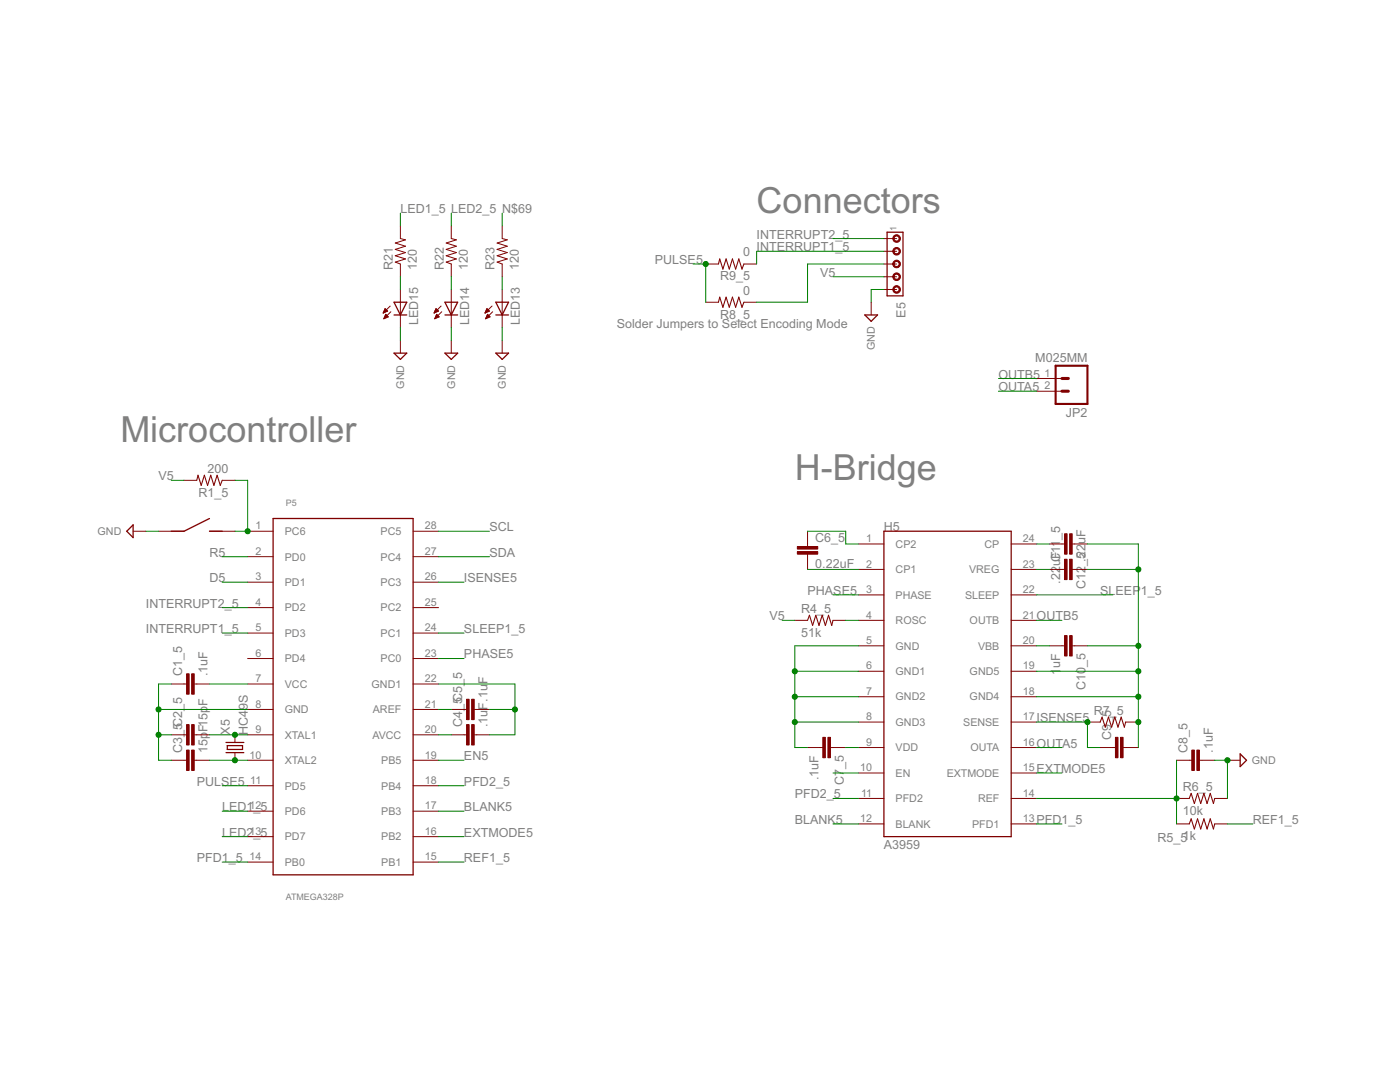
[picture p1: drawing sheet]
<svg xmlns="http://www.w3.org/2000/svg" width="279mm" height="216mm" viewBox="0 0 279 216" stroke-linecap="round" stroke-linejoin="round" font-family="sans-serif">
<g fill="none" stroke="#800000" stroke-width=".2">
<path d="M79.9 45.1v2.5l1 .3-2 .6 2 .6-2 .7 2 .6-2 .6 2 .7-2 .6 1 .4v2.5M79.9 57.8v7.6M90.1 45.1v2.5l1 .3-2.1 .6 2.1 .6-2.1 .7 2.1 .6-2.1 .6 2.1 .7-2.1 .6 1.1 .4v2.5M90.1 57.8v7.6M100.2 45.1v2.5l1 .3-2 .6 2 .6-2 .7 2 .6-2 .6 2 .7-2 .6 1 .4v2.5M100.2 57.8v7.6M140.8 52.7h2.6M148.5 52.7h2.5M176.4 47.6h2.5M176.4 50.1h2.5M176.4 52.7h2.5M176.4 55.2h2.5"/>
<path d="M176.4 57.8h2.5M76.5 62.4h.1M76.5 62.3h.4M76.6 62.2h.5M76.6 62h.7M76.6 63.5h.2M76.7 63.4h.4M76.7 61.9h.5M76.8 61.8h.3M76.8 63.2h.6M76.8 61.7h.2M76.8 63.1h.6"/>
<path d="M76.9 63h.4M76.9 61.6l.5 .5-.9 .4zM76.9 62.9h.3M77 62.8h.1M77 62.7l.5 .5-.9 .4zM77.9 61.1l-1.4 1.4M78 62.2l-1.4 1.4M79.9 67.9v2.6M86.7 62.4h.1M86.7 62.3h.3M86.8 62.2h.5M86.8 62h.7"/>
<path d="M86.8 63.5h.2M86.8 61.9h.6M86.8 63.4h.5M86.9 61.8h.3M86.9 63.2h.7M87 61.7h.1M87 63.1h.6M87 63h.4M87 61.6l.5 .5-.9 .4zM87.1 62.9h.2M87.1 62.8h.1M87.1 62.7l.6 .5-.9 .4z"/>
<path d="M88 61.1l-1.4 1.4M88.2 62.2l-1.4 1.4M90.1 67.9v2.6M96.8 62.4h.1M96.9 62.3h.3M96.9 62.2h.6M97 62h.6M97 63.5h.2M97 61.9h.5M97 63.4h.4M97.1 61.8h.3M97.1 63.2h.6"/>
<path d="M97.1 61.7h.2M97.1 63.1h.6M97.2 61.6l.5 .5-.9 .4zM97.2 63h.4M97.2 62.9h.3M97.3 62.8h.1M97.3 62.7l.5 .5-.9 .4zM98.2 61.1l-1.4 1.4M98.3 62.2l-1.4 1.4M100.2 67.9v2.6M140.8 60.3h2.6M148.5 60.3h2.5"/>
<path d="M173.9 60.3v2.5M206.9 75.5h5M206.9 78.1h5M36.7 95.8h2.6M44.3 95.8h2.6M26.6 106h2.5M31.6 106h5.1M41.8 106h5.1M49.4 106h5.1M49.4 111.1h5.1M49.4 116.2h5.1M82.4 106h5.1"/>
<path d="M82.4 111.1h5.1M82.4 116.2h5.1M161.2 106v3.1M161.2 110.6v3M171.3 118.7h5.1M171.3 113.6h5.1M171.3 108.5h5.1M201.8 118.7h5.1M201.8 113.6h5.1M201.8 108.5h5.1M209.4 113.6h3M209.4 108.5h3"/>
<path d="M214 113.6h3M214 108.5h3M34.2 136.5h3M38.8 136.5h3M49.4 121.2h5.1M49.4 126.3h5.1M49.4 131.4h5.1M49.4 136.5h5.1M82.4 121.2h5.1M82.4 126.3h5.1M82.4 131.4h5.1M82.4 136.5h5.1"/>
<path d="M158.6 123.8h2.6M166.2 123.8h2.6M171.3 139h5.1M171.3 133.9h5.1M171.3 128.9h5.1M171.3 123.8h5.1M201.8 139h5.1M201.8 133.9h5.1M201.8 128.9h5.1M201.8 123.8h5.1M209.4 128.9h3M214 128.9h3"/>
<path d="M34.2 146.6h3M34.2 151.7h3M38.8 146.6h3M38.8 151.7h3M46.9 146.6v1.5M46.9 150.2v1.5M49.4 141.6h5.1M49.4 146.6h5.1M49.4 151.7h5.1M49.4 156.8h5.1M82.4 141.6h5.1M82.4 146.6h5.1"/>
<path d="M82.4 151.7h5.1M82.4 156.8h5.1M90.1 141.6h3M90.1 146.6h3M94.6 141.6h3.1M94.6 146.6h3.1M161.2 149.2h3M165.7 149.2h3.1M171.3 144.1h5.1M171.3 149.2h5.1M171.3 154.2h5.1M171.3 159.3h5.1"/>
<path d="M201.8 144.1h5.1M201.8 149.2h5.1M201.8 154.2h5.1M201.8 159.3h5.1M217 144.1h2.6M219.6 149.2h3M224.1 149.2h3.1M224.6 144.1h2.6M234.8 151.7h3M234.8 159.3h2.5M239.4 151.7h3M242.4 159.3h2.6"/>
<path d="M245 151.7h2.5M49.4 161.9h5.1M49.4 166.9h5.1M49.4 172h5.1M82.4 161.9h5.1M82.4 166.9h5.1M82.4 172h5.1M171.3 164.4h5.1M201.8 164.4h5.1M234.8 164.4h2.5M242.4 164.4h2.6"/>
</g>
<g fill="none" stroke="#800000" stroke-width=".25">
<path d="M177 46.3h3.2v12.7h-3.2zM78.6 62.8h2.6M78.6 60.3h2.6l-1.3 2.5zM78.6 70.5h2.6l-1.3 1.2zM88.8 62.8h2.5M88.8 60.3h2.5l-1.2 2.5zM88.8 70.5h2.5l-1.2 1.2zM99 62.8h2.5M99 60.3h2.5l-1.3 2.5zM99 70.5h2.5l-1.3 1.2zM172.6 62.8h2.5l-1.2 1.3zM26.6 104.7v2.6l-1.3-1.3z"/>
<path d="M41.8 103.5l-5.1 2.5h-2.5M41.8 106h2.5M54.5 103.5h27.9v71.1h-27.9zM176.4 106h25.4v60.9h-25.4zM45.1 148.1h3.6M45.1 150.2h3.6M45.4 148.8h3v.7h-3zM247.5 150.4l1.3 1.3-1.3 1.3z"/>
</g>
<g fill="#800000" stroke="#800000" stroke-width=".2">
<path d="M38.2 144.6h.6v4.1h-.6z"/>
<path d="M37.2 144.6h.5v4.1h-.5z"/>
<path d="M38.2 149.7h.6v4h-.6z"/>
<path d="M37.2 149.7h.5v4h-.5z"/>
<path d="M38.2 134.5h.6v4h-.6z"/>
<path d="M37.2 134.5h.5v4h-.5z"/>
<path d="M94.1 139.5h.5v4.1h-.5z"/>
<path d="M93.1 139.5h.5v4.1h-.5z"/>
<path d="M94.1 144.6h.5v4.1h-.5z"/>
<path d="M93.1 144.6h.5v4.1h-.5z"/>
<path d="M159.1 110.1h4.1v.5h-4.1z"/>
<path d="M159.1 109.1h4.1v.5h-4.1z"/>
<path d="M223.6 147.1h.5v4.1h-.5z"/>
<path d="M222.6 147.1h.5v4.1h-.5z"/>
<path d="M164.2 147.1h.5v4.1h-.5z"/>
<path d="M165.2 147.1h.5v4.1h-.5z"/>
<path d="M212.4 126.8h.6v4.1h-.6z"/>
<path d="M213.5 126.8h.5v4.1h-.5z"/>
<path d="M212.4 106.5h.6v4.1h-.6z"/>
<path d="M213.5 106.5h.5v4.1h-.5z"/>
<path d="M213.5 111.6h.5v4.1h-.5z"/>
<path d="M212.4 111.6h.6v4.1h-.6z"/>
<path d="M238.9 149.7h.5v4h-.5z"/>
<path d="M237.8 149.7h.6v4h-.6z"/>
</g>
<path d="M143.4 52.7l.2-1 .7 2 .6-2 .6 2 .7-2 .6 2 .6-2 .7 2 .4-1M143.4 60.3l.2-1 .7 2 .6-2 .6 2 .7-2 .6 2 .6-2 .7 2 .4-1M39.3 95.8l.2-1 .7 2.1 .6-2.1 .6 2.1 .7-2.1 .6 2.1 .6-2.1 .7 2.1 .3-1.1M161.2 123.8l.3-1 .7 2 .6-2 .6 2 .7-2 .6 2 .7-2 .6 2 .2-1M219.6 144.1l.3-1 .7 2 .6-2 .6 2 .7-2 .6 2 .7-2 .6 2 .2-1M237.3 159.3l.4-1 .7 2 .6-2 .6 2 .7-2 .6 2 .6-2 .7 2 .2-1M237.3 164.4l.4-1 .7 2 .6-2 .6 2 .7-2 .6 2 .6-2 .7 2 .2-1" fill="none" stroke="#800000" stroke-width=".21"/>
<g fill="#800000" stroke="#800000" stroke-width=".2">
<path d="M178.4 47.1a.76 .76 0 0 1 1.2 .1 .76 .76 0 0 1-.4 1.1 .76 .76 0 0 1-1-.7h.2a.51 .51 0 0 1 .8-.4 .51 .51 0 0 1 .1 .8 .51 .51 0 0 1-.8-.2l-.1-.2h-.2z" fill-rule="evenodd"/>
<path d="M178.4 49.7a.76 .76 0 0 1 1.2 0 .76 .76 0 0 1-.4 1.2 .76 .76 0 0 1-1-.8h.2a.51 .51 0 0 1 .8-.4 .51 .51 0 0 1 .1 .9 .51 .51 0 0 1-.8-.3l-.1-.2h-.2z" fill-rule="evenodd"/>
<path d="M178.4 52.2a.76 .76 0 0 1 1.2 0 .76 .76 0 0 1-.4 1.2 .76 .76 0 0 1-1-.7h.2a.51 .51 0 0 1 .8-.4 .51 .51 0 0 1 .1 .8 .51 .51 0 0 1-.8-.2l-.1-.2h-.2z" fill-rule="evenodd"/>
<path d="M178.4 54.7a.76 .76 0 0 1 1.2 .1 .76 .76 0 0 1-.4 1.1 .76 .76 0 0 1-1-.7h.2a.51 .51 0 0 1 .8-.4 .51 .51 0 0 1 .1 .8 .51 .51 0 0 1-.8-.2l-.1-.2h-.2z" fill-rule="evenodd"/>
<path d="M178.4 57.3a.76 .76 0 0 1 1.2 0 .76 .76 0 0 1-.4 1.2 .76 .76 0 0 1-1-.7h.2a.51 .51 0 0 1 .8-.5 .51 .51 0 0 1 .1 .9 .51 .51 0 0 1-.8-.3l-.1-.1h-.2z" fill-rule="evenodd"/>
</g>
<path d="M210.7 73h6.3v7.6h-6.3z" fill="none" stroke="#800000" stroke-width=".42"/>
<path d="M211.9 78.1h1.3M211.9 75.5h1.3" fill="none" stroke="#800000" stroke-width=".61"/>
<g fill="none" stroke="#008000" stroke-width=".2">
<path d="M79.9 42.5v2.6M79.9 55.2v2.6M90.1 42.5v2.6M90.1 55.2v2.6M100.2 42.5v2.6M100.2 55.2v2.6M138.3 52.7h2.5v7.6M166.2 55.2h10.2M166.2 47.6h10.2M176.4 57.8h-2.5v2.5M176.4 52.7h-15.2v7.6h-10.2M176.4 50.1h-25.4v2.6"/>
<path d="M79.9 65.4v2.5M90.1 65.4v2.5M100.2 65.4v2.5M199.3 78.1h7.6M199.3 75.5h7.6M34.2 95.8h2.5M46.9 95.8h2.5v10.2h-2.5M29.1 106h2.5M44.3 116.2h5.1M44.3 111.1h5.1M87.5 106h10.2M87.5 116.2h5.1"/>
<path d="M87.5 111.1h10.2M161.2 106h7.6v2.5h2.5M161.2 113.6h10.1M166.2 118.7h5.1M206.9 108.5h2.5M206.9 113.6h2.5M206.9 118.7h15.2M217 108.5h10.2v40.7M217 113.6h10.2M34.2 136.5h-2.6v15.2h2.6M41.8 136.5h7.6M44.3 126.3h5.1"/>
<path d="M44.3 121.2h5.1M87.5 136.5h15.3v10.1h-5.1M87.5 126.3h5.1M87.5 131.4h5.1M156.1 123.8h2.5M158.6 133.9h12.7M158.6 139h12.7M168.8 123.8h2.5M171.3 128.9h-12.7v20.3h2.6M206.9 123.8h5M206.9 128.9h2.5M206.9 133.9h20.3"/>
<path d="M206.9 139h20.3M217 128.9h10.2M31.6 146.6h2.6M31.6 141.6h17.8M41.8 151.7h7.6M41.8 146.6h7.6M44.3 156.8h5.1M87.5 151.7h5.1M87.5 146.6h2.6M87.5 141.6h2.6M87.5 156.8h5.1M97.7 141.6h5.1"/>
<path d="M158.6 144.1h12.7M166.2 154.2h5.1M166.2 159.3h5.1M168.8 149.2h2.5M206.9 144.1h10.1v5.1h2.6M206.9 149.2h5M206.9 154.2h5M206.9 159.3h27.9M234.8 151.7v12.7M242.4 151.7h2.6v7.6M44.3 161.9h5.1M44.3 166.9h5.1"/>
<path d="M44.3 172h5.1M87.5 161.9h5.1M87.5 166.9h5.1M87.5 172h5.1M166.2 164.4h5.1M206.9 164.4h5M245 164.4h5"/>
</g>
<g fill="#008000" stroke="#008000" stroke-width=".2">
<circle cx="46.9" cy="151.7" r=".51"/>
<circle cx="46.9" cy="146.6" r=".51"/>
<circle cx="49.4" cy="106" r=".51"/>
<circle cx="217" cy="144.1" r=".51"/>
<circle cx="234.8" cy="159.3" r=".51"/>
<circle cx="102.8" cy="141.6" r=".51"/>
<circle cx="31.6" cy="146.6" r=".51"/>
<circle cx="31.6" cy="141.6" r=".51"/>
<circle cx="158.6" cy="133.9" r=".51"/>
<circle cx="158.6" cy="139" r=".51"/>
<circle cx="158.6" cy="144.1" r=".51"/>
<circle cx="227.2" cy="144.1" r=".51"/>
<circle cx="227.2" cy="139" r=".51"/>
<circle cx="227.2" cy="133.9" r=".51"/>
<circle cx="227.2" cy="128.9" r=".51"/>
<circle cx="227.2" cy="113.6" r=".51"/>
<circle cx="245" cy="151.7" r=".51"/>
<circle cx="140.8" cy="52.7" r=".51"/>
</g>
<g font-size="8" fill="#808080">
<text x="151" y="42.5">Connectors</text>
<text x="24" y="88.2">Microcontroller</text>
<text x="158.6" y="95.8">H-Bridge</text>
</g>
<g font-size="2.8" fill="#808080">
<text x="79.9" y="42.5">LED1_5 LED2_5 N$69</text>
<text x="151" y="47.6">INTERRUPT2_5</text>
<text x="78.4" y="53.9" transform="rotate(-90 78.4 53.9)">R21</text>
<text x="83.2" y="53.9" transform="rotate(-90 83.2 53.9)">120</text>
<text x="88.6" y="53.9" transform="rotate(-90 88.6 53.9)">R22</text>
<text x="93.4" y="53.9" transform="rotate(-90 93.4 53.9)">120</text>
<text x="98.7" y="53.9" transform="rotate(-90 98.7 53.9)">R23</text>
<text x="103.5" y="53.9" transform="rotate(-90 103.5 53.9)">120</text>
<text x="130.7" y="52.7">PULSE5</text>
<text x="148.3" y="51.2">0</text>
<text x="151" y="50.1">INTERRUPT1_5</text>
<text x="143.7" y="56">R9_5</text>
<text x="148.3" y="58.8">0</text>
<text x="163.7" y="55.2">V5</text>
<text x="83.5" y="64.9" transform="rotate(-90 83.5 64.9)">LED15</text>
<text x="93.6" y="64.9" transform="rotate(-90 93.6 64.9)">LED14</text>
<text x="103.8" y="64.9" transform="rotate(-90 103.8 64.9)">LED13</text>
<text x="123.1" y="65.4">Solder Jumpers to Select Encoding Mode</text>
<text x="143.7" y="63.6">R8_5</text>
<text x="180.7" y="63.4" transform="rotate(-90 180.7 63.4)">E5</text>
<text x="199.3" y="75.5">OUTB5</text>
<text x="206.6" y="72.2">M025MM</text>
<text x="199.3" y="78.1">OUTA5</text>
<text x="212.7" y="83.2">JP2</text>
<text x="31.7" y="95.8">V5</text>
<text x="41.4" y="94.3">200</text>
<text x="39.6" y="99.1">R1_5</text>
<text x="97.7" y="106">SCL</text>
<text x="176.4" y="106">H5</text>
<text x="211.6" y="107.7" transform="rotate(-90 211.6 107.7)">_5</text>
<text x="41.8" y="111.1">R5</text>
<text x="97.7" y="111.1">SDA</text>
<text x="162.7" y="113.2">0.22uF</text>
<text x="162.7" y="108.2">C6_5</text>
<text x="211.6" y="113" transform="rotate(-90 211.6 113)">uC11</text>
<text x="211.6" y="111.6" transform="rotate(-90 211.6 111.6)">F</text>
<text x="216.7" y="111.4" transform="rotate(-90 216.7 111.4)">22uF</text>
<text x="216.7" y="112.9" transform="rotate(-90 216.7 112.9)">_.5</text>
<text x="41.8" y="116.2">D5</text>
<text x="92.6" y="116.2">ISENSE5</text>
<text x="161.2" y="118.7">PHASE5</text>
<text x="211.6" y="116.5" transform="rotate(-90 211.6 116.5)">.22</text>
<text x="216.7" y="117.5" transform="rotate(-90 216.7 117.5)">C12</text>
<text x="219.6" y="118.7">SLEEP</text>
<text x="227.7" y="118.7">1_5</text>
<text x="29.1" y="121.2">INTERRUPT2_5</text>
<text x="153.5" y="123.8">V5</text>
<text x="159.9" y="122.3">R4_5</text>
<text x="206.9" y="123.8">OUTB5</text>
<text x="29.1" y="126.3">INTERRUPT1_5</text>
<text x="92.6" y="131.4">PHASE5</text>
<text x="92.6" y="126.3">SLEEP1_5</text>
<text x="159.9" y="127.1">51k</text>
<text x="36.3" y="135" transform="rotate(-90 36.3 135)">C1_5</text>
<text x="41.4" y="135" transform="rotate(-90 41.4 135)">.1uF</text>
<text x="211.6" y="134.7" transform="rotate(-90 211.6 134.7)">1</text>
<text x="211.6" y="133.3" transform="rotate(-90 211.6 133.3)">uF</text>
<text x="216.7" y="137.8" transform="rotate(-90 216.7 137.8)">C10</text>
<text x="216.7" y="133.2" transform="rotate(-90 216.7 133.2)">_5</text>
<text x="41.4" y="140.9" transform="rotate(-90 41.4 140.9)">F</text>
<text x="218.3" y="142.6">R7_5</text>
<text x="41.4" y="146" transform="rotate(-90 41.4 146)">F15p</text>
<text x="45.9" y="146.6" transform="rotate(-90 45.9 146.6)">X5</text>
<text x="49.4" y="146.6" transform="rotate(-90 49.4 146.6)">HC49S</text>
<text x="92.2" y="145.1" transform="rotate(-90 92.2 145.1)">C4_5C5_5</text>
<text x="97.3" y="145.1" transform="rotate(-90 97.3 145.1)">.1uF.1uF</text>
<text x="206.9" y="144.1">ISENSE5</text>
<text x="206.9" y="149.2">OUTA5</text>
<text x="221.7" y="147.6" transform="rotate(-90 221.7 147.6)">C9_5</text>
<text x="36.3" y="150.2" transform="rotate(-90 36.3 150.2)">C3_5C2_5</text>
<text x="41.4" y="150.2" transform="rotate(-90 41.4 150.2)">15p</text>
<text x="92.6" y="151.7">EN5</text>
<text x="163.3" y="155.7" transform="rotate(-90 163.3 155.7)">.1uF</text>
<text x="168.4" y="153.5" transform="rotate(-90 168.4 153.5)">_5</text>
<text x="206.9" y="154.2">EXTMODE5</text>
<text x="237" y="150.2" transform="rotate(-90 237 150.2)">C8_5</text>
<text x="242" y="150.2" transform="rotate(-90 242 150.2)">.1uF</text>
<text x="39.3" y="156.8">PULSE5</text>
<text x="44.3" y="161.9">LED1_5</text>
<text x="92.6" y="156.8">PFD2_5</text>
<text x="92.6" y="161.9">BLANK5</text>
<text x="158.6" y="159.3">PFD2_5</text>
<text x="168.4" y="156.7" transform="rotate(-90 168.4 156.7)">C7</text>
<text x="236.1" y="157.8">R6_5</text>
<text x="44.3" y="166.9">LED2_5</text>
<text x="92.6" y="166.9">EXTMODE5</text>
<text x="158.6" y="164.4">BLANK5</text>
<text x="206.9" y="164.4">PFD1_5</text>
<text x="231" y="168">R5_51k</text>
<text x="236.1" y="162.6">10k</text>
<text x="250" y="164.4">REF1_5</text>
<text x="39.3" y="172">PFD1_5</text>
<text x="92.6" y="172">REF1_5</text>
<text x="176.4" y="169.5">A3959</text>
</g>
<g font-size="2.4" fill="#808080">
<text x="174.6" y="69.9" transform="rotate(-90 174.6 69.9)">GND</text>
<text x="80.7" y="77.6" transform="rotate(-90 80.7 77.6)">GND</text>
<text x="90.8" y="77.6" transform="rotate(-90 90.8 77.6)">GND</text>
<text x="101" y="77.6" transform="rotate(-90 101 77.6)">GND</text>
<text x="208.4" y="75.2">1</text>
<text x="208.4" y="77.7">2</text>
<text x="19.5" y="106.8">GND</text>
<text x="51" y="105.6">1</text>
<text x="56.8" y="106.8">PC6</text>
<text x="76" y="106.8">PC5</text>
<text x="84.8" y="105.6">28</text>
<text x="51" y="110.7">2</text>
<text x="56.8" y="111.8">PD0</text>
<text x="76" y="111.8">PC4</text>
<text x="84.8" y="110.7">27</text>
<text x="172.9" y="113.3">2</text>
<text x="172.9" y="108.2">1</text>
<text x="178.7" y="109.3">CP2</text>
<text x="196.5" y="109.3">CP</text>
<text x="204.1" y="113.3">23</text>
<text x="204.1" y="108.2">24</text>
<text x="51" y="115.8">3</text>
<text x="56.8" y="116.9">PD1</text>
<text x="76" y="116.9">PC3</text>
<text x="84.8" y="115.8">26</text>
<text x="172.9" y="118.3">3</text>
<text x="178.7" y="119.5">PHASE</text>
<text x="178.7" y="114.4">CP1</text>
<text x="192.6" y="119.5">SLEEP</text>
<text x="193.4" y="114.4">VREG</text>
<text x="204.1" y="118.3">22</text>
<text x="51" y="120.9">4</text>
<text x="51" y="126">5</text>
<text x="56.8" y="122">PD2</text>
<text x="76" y="122">PC2</text>
<text x="84.8" y="126">24</text>
<text x="84.8" y="120.9">25</text>
<text x="172.9" y="123.4">4</text>
<text x="178.7" y="124.5">ROSC</text>
<text x="193.5" y="124.5">OUTB</text>
<text x="204.1" y="123.4">21</text>
<text x="51" y="131">6</text>
<text x="56.8" y="127.1">PD3</text>
<text x="76" y="127.1">PC1</text>
<text x="84.8" y="131">23</text>
<text x="172.9" y="128.5">5</text>
<text x="178.7" y="129.6">GND</text>
<text x="195.2" y="129.6">VBB</text>
<text x="204.1" y="128.5">20</text>
<text x="51" y="136.1">7</text>
<text x="56.8" y="132.2">PD4</text>
<text x="56.8" y="137.2">VCC</text>
<text x="74.2" y="137.2">GND1</text>
<text x="76" y="132.2">PC0</text>
<text x="84.8" y="136.1">22</text>
<text x="172.9" y="133.6">6</text>
<text x="178.7" y="134.7">GND1</text>
<text x="193.5" y="134.7">GND5</text>
<text x="204.1" y="133.6">19</text>
<text x="51" y="141.2">8</text>
<text x="56.8" y="142.3">GND</text>
<text x="74.4" y="142.3">AREF</text>
<text x="84.8" y="141.2">21</text>
<text x="172.9" y="138.7">7</text>
<text x="172.9" y="143.7">8</text>
<text x="178.7" y="139.8">GND2</text>
<text x="193.5" y="139.8">GND4</text>
<text x="204.1" y="143.7">17</text>
<text x="204.1" y="138.7">18</text>
<text x="51" y="146.3">9</text>
<text x="56.8" y="147.4">XTAL1</text>
<text x="74.3" y="147.4">AVCC</text>
<text x="84.8" y="146.3">20</text>
<text x="172.9" y="148.8">9</text>
<text x="178.7" y="144.9">GND3</text>
<text x="178.7" y="149.9">VDD</text>
<text x="192.2" y="144.9">SENSE</text>
<text x="193.7" y="149.9">OUTA</text>
<text x="204.1" y="148.8">16</text>
<text x="49.8" y="151.4">10</text>
<text x="56.8" y="152.5">XTAL2</text>
<text x="76.1" y="152.5">PB5</text>
<text x="84.8" y="151.4">19</text>
<text x="171.7" y="153.9">10</text>
<text x="178.7" y="155">EN</text>
<text x="188.9" y="155">EXTMODE</text>
<text x="204.1" y="153.9">15</text>
<text x="249.8" y="152.5">GND</text>
<text x="49.8" y="161.5">12</text>
<text x="49.9" y="156.4">11</text>
<text x="56.8" y="157.5">PD5</text>
<text x="76.1" y="157.6">PB4</text>
<text x="84.8" y="161.5">17</text>
<text x="84.8" y="156.4">18</text>
<text x="171.8" y="159">11</text>
<text x="178.7" y="160.1">PFD2</text>
<text x="195.2" y="160.1">REF</text>
<text x="204.1" y="159">14</text>
<text x="49.8" y="166.6">13</text>
<text x="56.8" y="162.6">PD6</text>
<text x="56.8" y="167.7">PD7</text>
<text x="76.1" y="167.7">PB2</text>
<text x="76.1" y="162.6">PB3</text>
<text x="84.8" y="166.6">16</text>
<text x="171.7" y="164.1">12</text>
<text x="178.7" y="165.2">BLANK</text>
<text x="194" y="165.2">PFD1</text>
<text x="204.1" y="164.1">13</text>
<text x="49.8" y="171.7">14</text>
<text x="56.8" y="172.8">PB0</text>
<text x="76.1" y="172.8">PB1</text>
<text x="84.8" y="171.7">15</text>
</g>
<g font-size="2" fill="#808080">
<text x="178.9" y="46.1" transform="rotate(-90 178.9 46.1)">1</text>
<text x="57" y="100.9">P5</text>
<text x="57" y="179.6">ATMEGA328P</text>
</g>
</svg>
